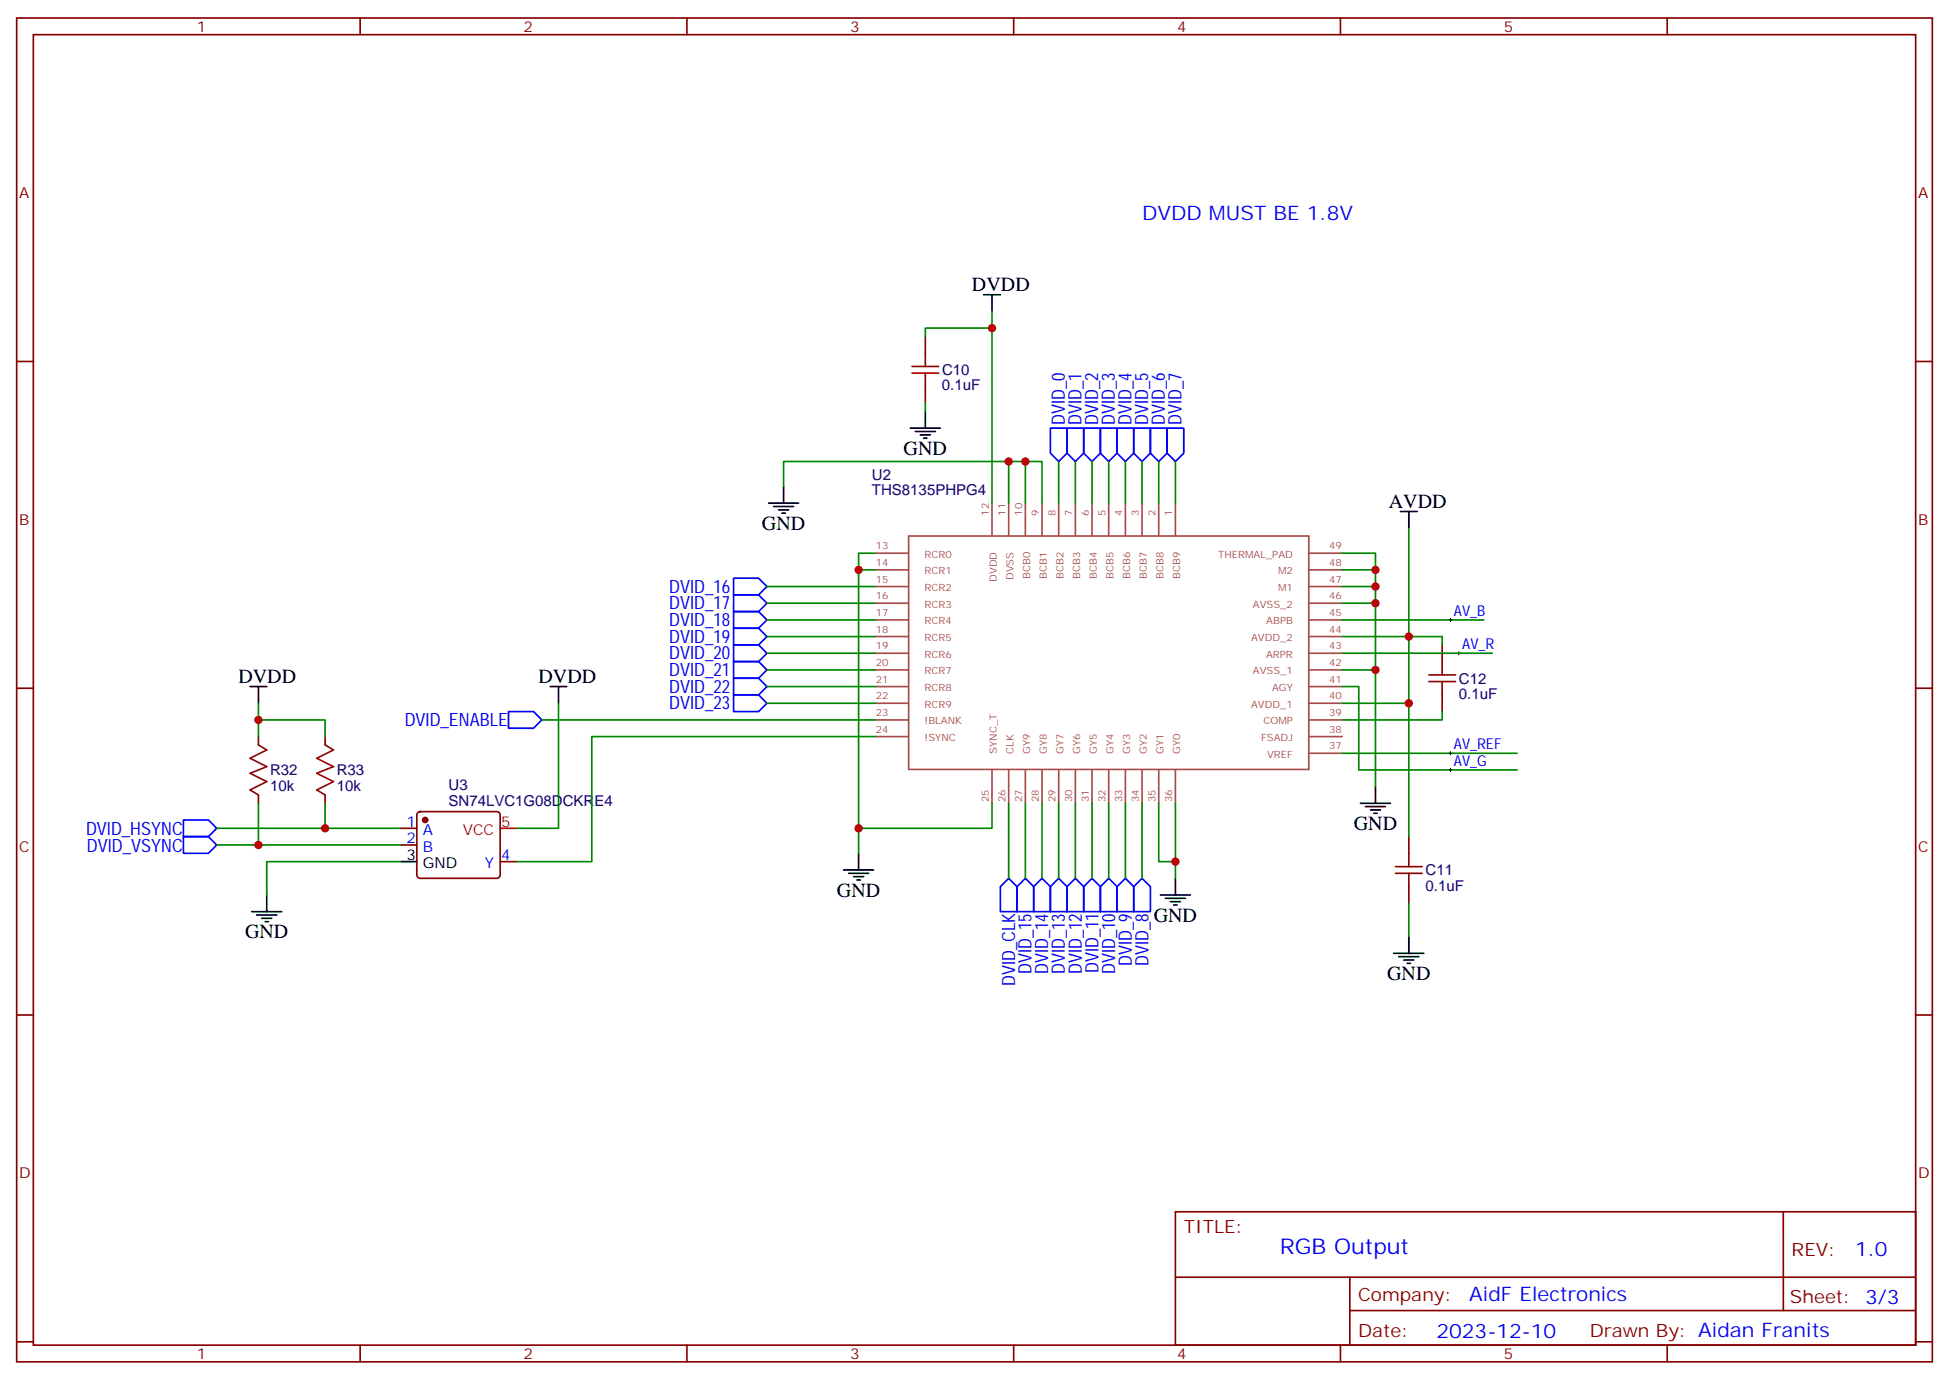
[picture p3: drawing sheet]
<svg xmlns="http://www.w3.org/2000/svg" width="412mm" height="292mm" viewBox="0 0 412 292" stroke-linecap="round" stroke-linejoin="round" font-family="sans-serif">
<g fill="none" stroke="#870000" stroke-width=".35">
<path d="M3.5 3.8h405.4v284.3h-405.4zM7.1 7.3h398.2v277.3h-398.2zM76.2 3.8v3.5M145.3 3.8v3.5M214.5 3.8v3.5M283.6 3.8v3.5M352.8 3.8v3.5M3.5 76.5h3.6M195.8 71.2v3.5M405.3 76.5h3.6M195.8 81.8v3.5M305.2 136.5v3.5"/>
<path d="M3.5 145.6h3.6M54.7 155.9v1.7M68.8 155.9v1.7M305.2 147v3.6M405.3 145.6h3.6M54.7 168.2v1.8M68.8 168.2v1.8M84.7 178.8h3.5M84.7 175.3h3.5M88.4 171.9l.5-.2h16.2a.71 .71 0 0 1 .7 .7v12.7a.76 .76 0 0 1-.7 .7h-16.2a.76 .76 0 0 1-.7-.7v-12.7zM298.1 177v3.6M105.8 182.3h3.6"/>
<path d="M298.1 187.6v3.5M3.5 214.8h3.6M405.3 214.8h3.6M248.7 256.4h156.6v28.2h-156.6zM377.3 256.4v20.9M248.7 270.2h156.5M285.6 277.3h119.6M285.6 270.2v14.2M3.5 283.9h3.6M76.2 284.6v3.5M145.3 284.6v3.5M214.5 284.6v3.5"/>
<path d="M283.6 284.6v3.5M352.8 284.6v3.5M405.3 283.9h3.6"/>
</g>
<g fill="none" stroke="#a64a4a" stroke-width=".35">
<path d="M185.2 117.1h7M192.3 113.4h84.6v49.4h-84.6zM209.9 106.5v6.9M213.4 106.5v6.9M217 106.5v6.9M220.5 106.5v6.9M224 106.5v6.9M227.5 106.5v6.9M231.1 106.5v6.9M234.6 106.5v6.9M238.1 106.5v6.9M241.7 106.5v6.9"/>
<path d="M245.2 106.5v6.9M248.7 106.5v6.9M277 117.1h7M185.2 120.6h7M185.2 124.1h7M185.2 127.6h7M185.2 131.2h7M185.2 134.7h7M185.2 138.2h7M277 120.6h7M277 124.1h7M277 127.6h7"/>
<path d="M277 131.2h7M277 134.7h7M277 138.2h7M185.2 141.7h7M185.2 145.3h7M185.2 148.8h7M185.2 152.3h7M185.2 155.9h7M277 141.7h7M277 145.3h7M277 148.8h7M277 152.3h7"/>
<path d="M277 155.9h7M277 159.4h7M209.9 163v7M213.4 163v7M217 163v7M220.5 163v7M224 163v7M227.5 163v7M231.1 163v7M234.6 163v7M238.1 163v7M241.7 163v7"/>
<path d="M245.2 163v7M248.7 163v7"/>
</g>
<g fill="none" stroke="#00f" stroke-width=".35">
<path d="M222.2 90.6h3.6v5.3l-1.8 1.7-1.8-1.7zM225.8 90.6h3.5v5.3l-1.8 1.7-1.7-1.7zM229.3 90.6h3.5v5.3l-1.7 1.7-1.8-1.7zM232.8 90.6h3.6v5.3l-1.8 1.7-1.8-1.7zM236.4 90.6h3.5v5.3l-1.8 1.7-1.7-1.7zM239.9 90.6h3.5v5.3l-1.7 1.7-1.8-1.7zM243.4 90.6h3.5v5.3l-1.7 1.7-1.8-1.7zM246.9 90.6h3.6v5.3l-1.8 1.7-1.8-1.7zM155.2 140h5.3l1.8 1.7-1.8 1.8h-5.3zM155.2 136.5h5.3l1.8 1.7-1.8 1.8h-5.3zM155.2 132.9h5.3l1.8 1.8-1.8 1.8h-5.3zM155.2 129.4h5.3l1.8 1.8-1.8 1.7h-5.3z"/>
<path d="M155.2 125.9h5.3l1.8 1.7-1.8 1.8h-5.3zM155.2 122.3h5.3l1.8 1.8-1.8 1.8h-5.3zM107.6 150.6h5.3l1.8 1.7-1.8 1.8h-5.3zM155.2 147h5.3l1.8 1.8-1.8 1.8h-5.3zM155.2 143.5h5.3l1.8 1.8-1.8 1.7h-5.3zM38.8 173.5h5.3l1.8 1.8-1.8 1.7h-5.3zM38.8 177h5.3l1.8 1.8-1.8 1.8h-5.3zM213.4 185.8l1.8 1.8v5.3h-3.5v-5.3zM217 185.8l1.7 1.8v5.3h-3.5v-5.3zM220.5 185.8l1.7 1.8v5.3h-3.5v-5.3zM224 185.8l1.8 1.8v5.3h-3.6v-5.3zM227.5 185.8l1.8 1.8v5.3h-3.5v-5.3z"/>
<path d="M231.1 185.8l1.7 1.8v5.3h-3.5v-5.3zM234.6 185.8l1.8 1.8v5.3h-3.6v-5.3zM238.1 185.8l1.8 1.8v5.3h-3.5v-5.3zM241.7 185.8l1.7 1.8v5.3h-3.5v-5.3z"/>
</g>
<g fill="none" stroke="#008700" stroke-width=".35">
<path d="M209.9 69.4h-14.1v1.8M209.9 65.9v40.6M195.8 85.3v1.8M213.4 97.6v8.9M217 97.6h3.5v8.9M224 97.6v8.9M227.5 97.6v8.9M231.1 97.6v8.9M234.6 97.6v8.9M238.1 97.6v8.9M241.7 97.6v8.9M245.2 97.6v8.9"/>
<path d="M248.7 97.6v8.9M165.8 102.9v-5.3h51.2v8.9M185.2 117.1h-3.5v63.5M284 117.1h7v10.5M298.1 111.8v37h-14.1M162.3 124.1h22.9M162.3 127.6h22.9M162.3 134.7h22.9M162.3 131.2h22.9M162.3 138.2h22.9M181.7 120.6h3.5M284 127.6h7v14.1"/>
<path d="M284 134.7h21.2v1.8M284 124.1h7M284 131.2h30M284 138.2h31.7M284 120.6h7M54.7 152.3h14.1v3.6M54.7 148.8v7.1M114.7 152.3h70.5M118.2 148.8v26.5h-8.8M162.3 141.7h22.9M162.3 148.8h22.9M162.3 145.3h22.9"/>
<path d="M185.2 155.9h-60v26.4h-15.8M284 141.7h7v24.7M284 145.3h3.5v17.6h33.5M284 159.4h37M298.1 148.8v28.2M305.2 150.6v1.7h-21.2M45.9 175.3h38.8M45.9 178.8h38.8M54.7 170v8.8M68.8 170v5.3M209.9 170v5.3h-28.2M213.4 170v15.8"/>
<path d="M217 170v15.8M220.5 170v15.8M224 170v15.8M227.5 170v15.8M231.1 170v15.8M234.6 170v15.8M238.1 170v15.8M241.7 170v15.8M245.2 170v12.3h3.5M248.7 170v15.8M84.7 182.3h-28.3v7.1M298.1 191.1v7.1"/>
</g>
<g fill="none" stroke="#000" stroke-width=".35">
<path d="M208.1 62.4h3.6M209.9 62.4v3.5M192.6 90.6h6.4M193.7 91.3h4.2M194.7 92h2.1M195.4 92.7h.7M195.8 87.1v3.5M162.6 106.5h6.4M163.7 107.2h4.2M164.7 107.9h2.2M165.5 108.6h.7M165.8 102.9v3.6"/>
<path d="M296.3 108.2h3.6M298.1 108.2v3.6M52.9 145.3h3.5M54.7 145.3v3.5M116.4 145.3h3.5M118.2 145.3v3.5M287.9 170h6.3M288.9 170.7h4.3M290 171.4h2.1M290.7 172.1h.7M291 166.4v3.6M53.3 192.9h6.3"/>
<path d="M54.3 193.6h4.3M55.4 194.3h2.1M56.1 195h.7M56.4 189.4v3.5M84.7 182.3h3.5M178.5 184.1h6.4M179.6 184.8h4.2M180.6 185.5h2.1M181.3 186.2h.7M181.7 180.6v3.5M245.5 189.4h6.4M246.6 190.1h4.2"/>
<path d="M247.6 190.8h2.2M248.4 191.5h.7M248.7 185.8v3.6M298.1 198.2v3.5M294.9 201.7h6.4M296 202.4h4.2M297 203.1h2.2M297.7 203.8h.7"/>
</g>
<g fill="none" stroke="#a10000" stroke-width=".35">
<path d="M193 79h5.6M193 77.5h5.6M195.8 74.7v2.8M195.8 79v2.8M305.2 140v2.8M54.7 157.6l1.7 1.1-3.5 1.7 3.5 1.8-3.5 1.4 3.5 1.8-3.5 1.7 1.8 1.1M68.8 157.6l1.8 1.1-3.6 1.7 3.6 1.8-3.6 1.4 3.6 1.8-3.6 1.7 1.8 1.1M302.3 144.2h5.7M302.3 142.8h5.7M305.2 144.2v2.8M295.3 184.8h5.6M295.3 183.4h5.6"/>
<path d="M298.1 180.6v2.8M298.1 184.8v2.8"/>
</g>
<path d="M306.6 131.2h.7M306.9 130.8v.7M308.3 138.2h.7M308.7 137.9v.7M306.6 159.4h.7M306.9 159v.7M306.6 162.9h.7M306.9 162.6v.7" fill="none" stroke="#000" stroke-width=".21"/>
<path d="M105.8 175.3h3.6" fill="none" stroke="#f00" stroke-width=".35"/>
<circle cx="90" cy="173.5" r=".53" fill="#870000" stroke="#870000" stroke-width=".35"/>
<g fill="#c00">
<circle cx="181.7" cy="120.6" r=".88"/>
<circle cx="248.7" cy="182.3" r=".88"/>
<circle cx="217" cy="97.6" r=".88"/>
<circle cx="213.4" cy="97.6" r=".88"/>
<circle cx="291" cy="141.7" r=".88"/>
<circle cx="181.7" cy="175.3" r=".88"/>
<circle cx="291" cy="127.6" r=".88"/>
<circle cx="291" cy="120.6" r=".88"/>
<circle cx="291" cy="124.1" r=".88"/>
<circle cx="209.9" cy="69.4" r=".88"/>
<circle cx="298.1" cy="134.7" r=".88"/>
<circle cx="298.1" cy="148.8" r=".88"/>
<circle cx="54.7" cy="178.8" r=".88"/>
<circle cx="68.8" cy="175.3" r=".88"/>
<circle cx="54.7" cy="152.3" r=".88"/>
</g>
<text font-size="4.6" fill="#00f" x="270.8" y="265.4">RGB Output</text>
<g font-size="4.2" fill="#00f">
<text x="241.7" y="46.5">DVDD MUST BE 1.8V</text>
<text x="392.5" y="265.7">1.0</text>
<text x="310.9" y="275.2">AidF Electronics</text>
<text x="304" y="283">2023-12-10</text>
</g>
<g font-size="4.2">
<text x="205.7" y="61.7">DVDD</text>
<text x="191.2" y="96.2">GND</text>
<text x="293.9" y="107.5">AVDD</text>
<text x="161.2" y="112.1">GND</text>
<text x="50.4" y="144.6">DVDD</text>
<text x="113.9" y="144.6">DVDD</text>
<text x="286.5" y="175.6">GND</text>
<text x="177.1" y="189.7">GND</text>
<text x="244.1" y="195">GND</text>
<text x="51.9" y="198.5">GND</text>
<text x="293.5" y="207.4">GND</text>
</g>
<g font-size="3.9" fill="#00f">
<text x="225.3" y="89.9" transform="rotate(-90 225.3 89.9)">DVID_0</text>
<text x="228.8" y="89.9" transform="rotate(-90 228.8 89.9)">DVID_1</text>
<text x="232.4" y="89.9" transform="rotate(-90 232.4 89.9)">DVID_2</text>
<text x="235.9" y="89.9" transform="rotate(-90 235.9 89.9)">DVID_3</text>
<text x="239.4" y="89.9" transform="rotate(-90 239.4 89.9)">DVID_4</text>
<text x="242.9" y="89.9" transform="rotate(-90 242.9 89.9)">DVID_5</text>
<text x="246.5" y="89.9" transform="rotate(-90 246.5 89.9)">DVID_6</text>
<text x="250" y="89.9" transform="rotate(-90 250 89.9)">DVID_7</text>
<text x="141.6" y="125.4">DVID_16</text>
<text x="141.6" y="129">DVID_17</text>
<text x="141.6" y="136">DVID_19</text>
<text x="141.6" y="132.5">DVID_18</text>
<text x="141.6" y="143">DVID_21</text>
<text x="141.6" y="139.5">DVID_20</text>
<text x="141.6" y="146.6">DVID_22</text>
<text x="85.6" y="153.7">DVID_ENABLE</text>
<text x="141.6" y="150.1">DVID_23</text>
<text x="18.2" y="176.6">DVID_HSYNC</text>
<text x="18.4" y="180.2">DVID_VSYNC</text>
<text x="214.8" y="208.7" transform="rotate(-90 214.8 208.7)">DVID_CLK</text>
<text x="218.3" y="206.1" transform="rotate(-90 218.3 206.1)">DVID_15</text>
<text x="221.8" y="206.1" transform="rotate(-90 221.8 206.1)">DVID_14</text>
<text x="225.3" y="206.1" transform="rotate(-90 225.3 206.1)">DVID_13</text>
<text x="228.9" y="206.1" transform="rotate(-90 228.9 206.1)">DVID_12</text>
<text x="232.4" y="205.9" transform="rotate(-90 232.4 205.9)">DVID_11</text>
<text x="235.9" y="206.1" transform="rotate(-90 235.9 206.1)">DVID_10</text>
<text x="239.5" y="204.4" transform="rotate(-90 239.5 204.4)">DVID_9</text>
<text x="243" y="204.4" transform="rotate(-90 243 204.4)">DVID_8</text>
</g>
<g font-size="3.9" fill="#800">
<text x="250.5" y="261">TITLE:</text>
<text x="379.1" y="265.7">REV:</text>
<text x="287.4" y="275.2">Company:</text>
<text x="378.7" y="275.8">Sheet: 3/3</text>
<text x="287.4" y="282.9">Date:</text>
<text x="336.4" y="282.9">Drawn By: Aidan Franits</text>
</g>
<g font-size="3.2" fill="#800">
<text x="41.6" y="6.8">1</text>
<text x="110.8" y="6.8">2</text>
<text x="179.9" y="6.8">3</text>
<text x="249.1" y="6.8">4</text>
<text x="318.2" y="6.8">5</text>
<text x="4.1" y="41.9">A</text>
<text x="405.9" y="41.9">A</text>
<text x="4.1" y="111.1">B</text>
<text x="405.9" y="111.1">B</text>
<text x="4.1" y="180.2">C</text>
<text x="405.9" y="180.2">C</text>
<text x="4.1" y="249.3">D</text>
<text x="405.9" y="249.3">D</text>
<text x="41.6" y="287.6">1</text>
<text x="110.8" y="287.6">2</text>
<text x="179.9" y="287.6">3</text>
<text x="249.1" y="287.6">4</text>
<text x="318.2" y="287.6">5</text>
</g>
<g font-size="3.2" fill="#000080">
<text x="199.3" y="82.6">0.1uF</text>
<text x="199.3" y="79.4">C10</text>
<text x="184.5" y="101.5">U2</text>
<text x="184.5" y="104.7">THS8135PHPG4</text>
<text x="308.7" y="147.9">0.1uF</text>
<text x="308.7" y="144.6">C12</text>
<text x="57.1" y="167.3">10k</text>
<text x="57.1" y="164.1">R32</text>
<text x="71.3" y="167.3">10k</text>
<text x="71.3" y="164.1">R33</text>
<text x="94.9" y="167.2">U3</text>
<text x="94.9" y="170.5">SN74LVC1G08DCKRE4</text>
<text x="301.6" y="185.2">C11</text>
<text x="301.6" y="188.4">0.1uF</text>
</g>
<g font-size="3.2" fill="#00f">
<text x="307.6" y="130.3">AV_B</text>
<text x="309.4" y="137.3">AV_R</text>
<text x="307.6" y="158.5">AV_REF</text>
<text x="307.6" y="162">AV_G</text>
<text x="86" y="178.4">2</text>
<text x="86" y="174.9">1</text>
<text x="89.5" y="176.7">A</text>
<text x="89.5" y="180.2">B</text>
<text x="102.6" y="183.7">Y</text>
<text x="106" y="182">4</text>
</g>
<g font-size="3.2" fill="#f00">
<text x="97.9" y="176.7">VCC</text>
<text x="106" y="174.9">5</text>
</g>
<g font-size="3.2">
<text x="86" y="182">3</text>
<text x="89.5" y="183.7">GND</text>
</g>
<g font-size="2.1" fill="#a54b4b">
<text x="209.2" y="109.1" transform="rotate(-90 209.2 109.1)">12</text>
<text x="212.7" y="109.1" transform="rotate(-90 212.7 109.1)">11</text>
<text x="216.3" y="109.1" transform="rotate(-90 216.3 109.1)">10</text>
<text x="219.8" y="109.1" transform="rotate(-90 219.8 109.1)">9</text>
<text x="223.3" y="109.1" transform="rotate(-90 223.3 109.1)">8</text>
<text x="226.8" y="109.1" transform="rotate(-90 226.8 109.1)">7</text>
<text x="230.4" y="109.1" transform="rotate(-90 230.4 109.1)">6</text>
<text x="233.9" y="109.1" transform="rotate(-90 233.9 109.1)">5</text>
<text x="237.4" y="109.1" transform="rotate(-90 237.4 109.1)">4</text>
<text x="241" y="109.1" transform="rotate(-90 241 109.1)">3</text>
<text x="244.5" y="109.1" transform="rotate(-90 244.5 109.1)">2</text>
<text x="248" y="109.1" transform="rotate(-90 248 109.1)">1</text>
<text x="185.3" y="116.2">13</text>
<text x="185.3" y="119.8">14</text>
<text x="195.6" y="118">RCR0</text>
<text x="257.8" y="118">THERMAL_PAD</text>
<text x="281.2" y="116.2">49</text>
<text x="281.2" y="119.8">48</text>
<text x="185.3" y="123.3">15</text>
<text x="195.6" y="121.5">RCR1</text>
<text x="195.6" y="125">RCR2</text>
<text x="210.9" y="123.1" transform="rotate(-90 210.9 123.1)">DVDD</text>
<text x="214.5" y="122.7" transform="rotate(-90 214.5 122.7)">DVSS</text>
<text x="218" y="122.5" transform="rotate(-90 218 122.5)">BCB0</text>
<text x="221.5" y="122.5" transform="rotate(-90 221.5 122.5)">BCB1</text>
<text x="225.1" y="122.5" transform="rotate(-90 225.1 122.5)">BCB2</text>
<text x="228.6" y="122.5" transform="rotate(-90 228.6 122.5)">BCB3</text>
<text x="232.1" y="122.5" transform="rotate(-90 232.1 122.5)">BCB4</text>
<text x="235.6" y="122.5" transform="rotate(-90 235.6 122.5)">BCB5</text>
<text x="239.2" y="122.5" transform="rotate(-90 239.2 122.5)">BCB6</text>
<text x="242.7" y="122.5" transform="rotate(-90 242.7 122.5)">BCB7</text>
<text x="246.2" y="122.5" transform="rotate(-90 246.2 122.5)">BCB8</text>
<text x="249.7" y="122.5" transform="rotate(-90 249.7 122.5)">BCB9</text>
<text x="270.4" y="121.5">M2</text>
<text x="270.4" y="125">M1</text>
<text x="281.2" y="123.3">47</text>
<text x="185.3" y="126.8">16</text>
<text x="185.3" y="130.4">17</text>
<text x="195.6" y="128.6">RCR3</text>
<text x="265.1" y="128.6">AVSS_2</text>
<text x="281.2" y="126.8">46</text>
<text x="281.2" y="130.4">45</text>
<text x="185.3" y="133.9">18</text>
<text x="185.3" y="137.4">19</text>
<text x="195.6" y="132.1">RCR4</text>
<text x="195.6" y="135.6">RCR5</text>
<text x="264.7" y="135.6">AVDD_2</text>
<text x="267.9" y="132.1">ABPB</text>
<text x="281.2" y="133.9">44</text>
<text x="281.2" y="137.4">43</text>
<text x="185.3" y="140.9">20</text>
<text x="195.6" y="139.1">RCR6</text>
<text x="195.6" y="142.7">RCR7</text>
<text x="265.1" y="142.7">AVSS_1</text>
<text x="267.9" y="139.1">ARPR</text>
<text x="281.2" y="140.9">42</text>
<text x="185.3" y="144.5">21</text>
<text x="185.3" y="148">22</text>
<text x="195.6" y="146.2">RCR8</text>
<text x="195.6" y="149.7">RCR9</text>
<text x="264.7" y="149.7">AVDD_1</text>
<text x="269.2" y="146.2">AGY</text>
<text x="281.2" y="144.5">41</text>
<text x="281.2" y="148">40</text>
<text x="185.3" y="151.5">23</text>
<text x="185.3" y="155.1">24</text>
<text x="195.6" y="153.3">!BLANK</text>
<text x="267.4" y="153.3">COMP</text>
<text x="281.2" y="151.5">39</text>
<text x="281.2" y="155.1">38</text>
<text x="195.6" y="156.8">!SYNC</text>
<text x="210.9" y="159.4" transform="rotate(-90 210.9 159.4)">SYNC_T</text>
<text x="214.5" y="159.4" transform="rotate(-90 214.5 159.4)">CLK</text>
<text x="218" y="159.4" transform="rotate(-90 218 159.4)">GY9</text>
<text x="221.5" y="159.4" transform="rotate(-90 221.5 159.4)">GY8</text>
<text x="225.1" y="159.4" transform="rotate(-90 225.1 159.4)">GY7</text>
<text x="228.6" y="159.4" transform="rotate(-90 228.6 159.4)">GY6</text>
<text x="232.1" y="159.4" transform="rotate(-90 232.1 159.4)">GY5</text>
<text x="235.6" y="159.4" transform="rotate(-90 235.6 159.4)">GY4</text>
<text x="239.2" y="159.4" transform="rotate(-90 239.2 159.4)">GY3</text>
<text x="242.7" y="159.4" transform="rotate(-90 242.7 159.4)">GY2</text>
<text x="246.2" y="159.4" transform="rotate(-90 246.2 159.4)">GY1</text>
<text x="249.7" y="159.4" transform="rotate(-90 249.7 159.4)">GY0</text>
<text x="266.9" y="156.8">FSADJ</text>
<text x="268.1" y="160.3">VREF</text>
<text x="281.2" y="158.6">37</text>
<text x="209.2" y="169.8" transform="rotate(-90 209.2 169.8)">25</text>
<text x="212.7" y="169.8" transform="rotate(-90 212.7 169.8)">26</text>
<text x="216.3" y="169.8" transform="rotate(-90 216.3 169.8)">27</text>
<text x="219.8" y="169.8" transform="rotate(-90 219.8 169.8)">28</text>
<text x="223.3" y="169.8" transform="rotate(-90 223.3 169.8)">29</text>
<text x="226.8" y="169.8" transform="rotate(-90 226.8 169.8)">30</text>
<text x="230.4" y="169.8" transform="rotate(-90 230.4 169.8)">31</text>
<text x="233.9" y="169.8" transform="rotate(-90 233.9 169.8)">32</text>
<text x="237.4" y="169.8" transform="rotate(-90 237.4 169.8)">33</text>
<text x="241" y="169.8" transform="rotate(-90 241 169.8)">34</text>
<text x="244.5" y="169.8" transform="rotate(-90 244.5 169.8)">35</text>
<text x="248" y="169.8" transform="rotate(-90 248 169.8)">36</text>
</g>
</svg>
